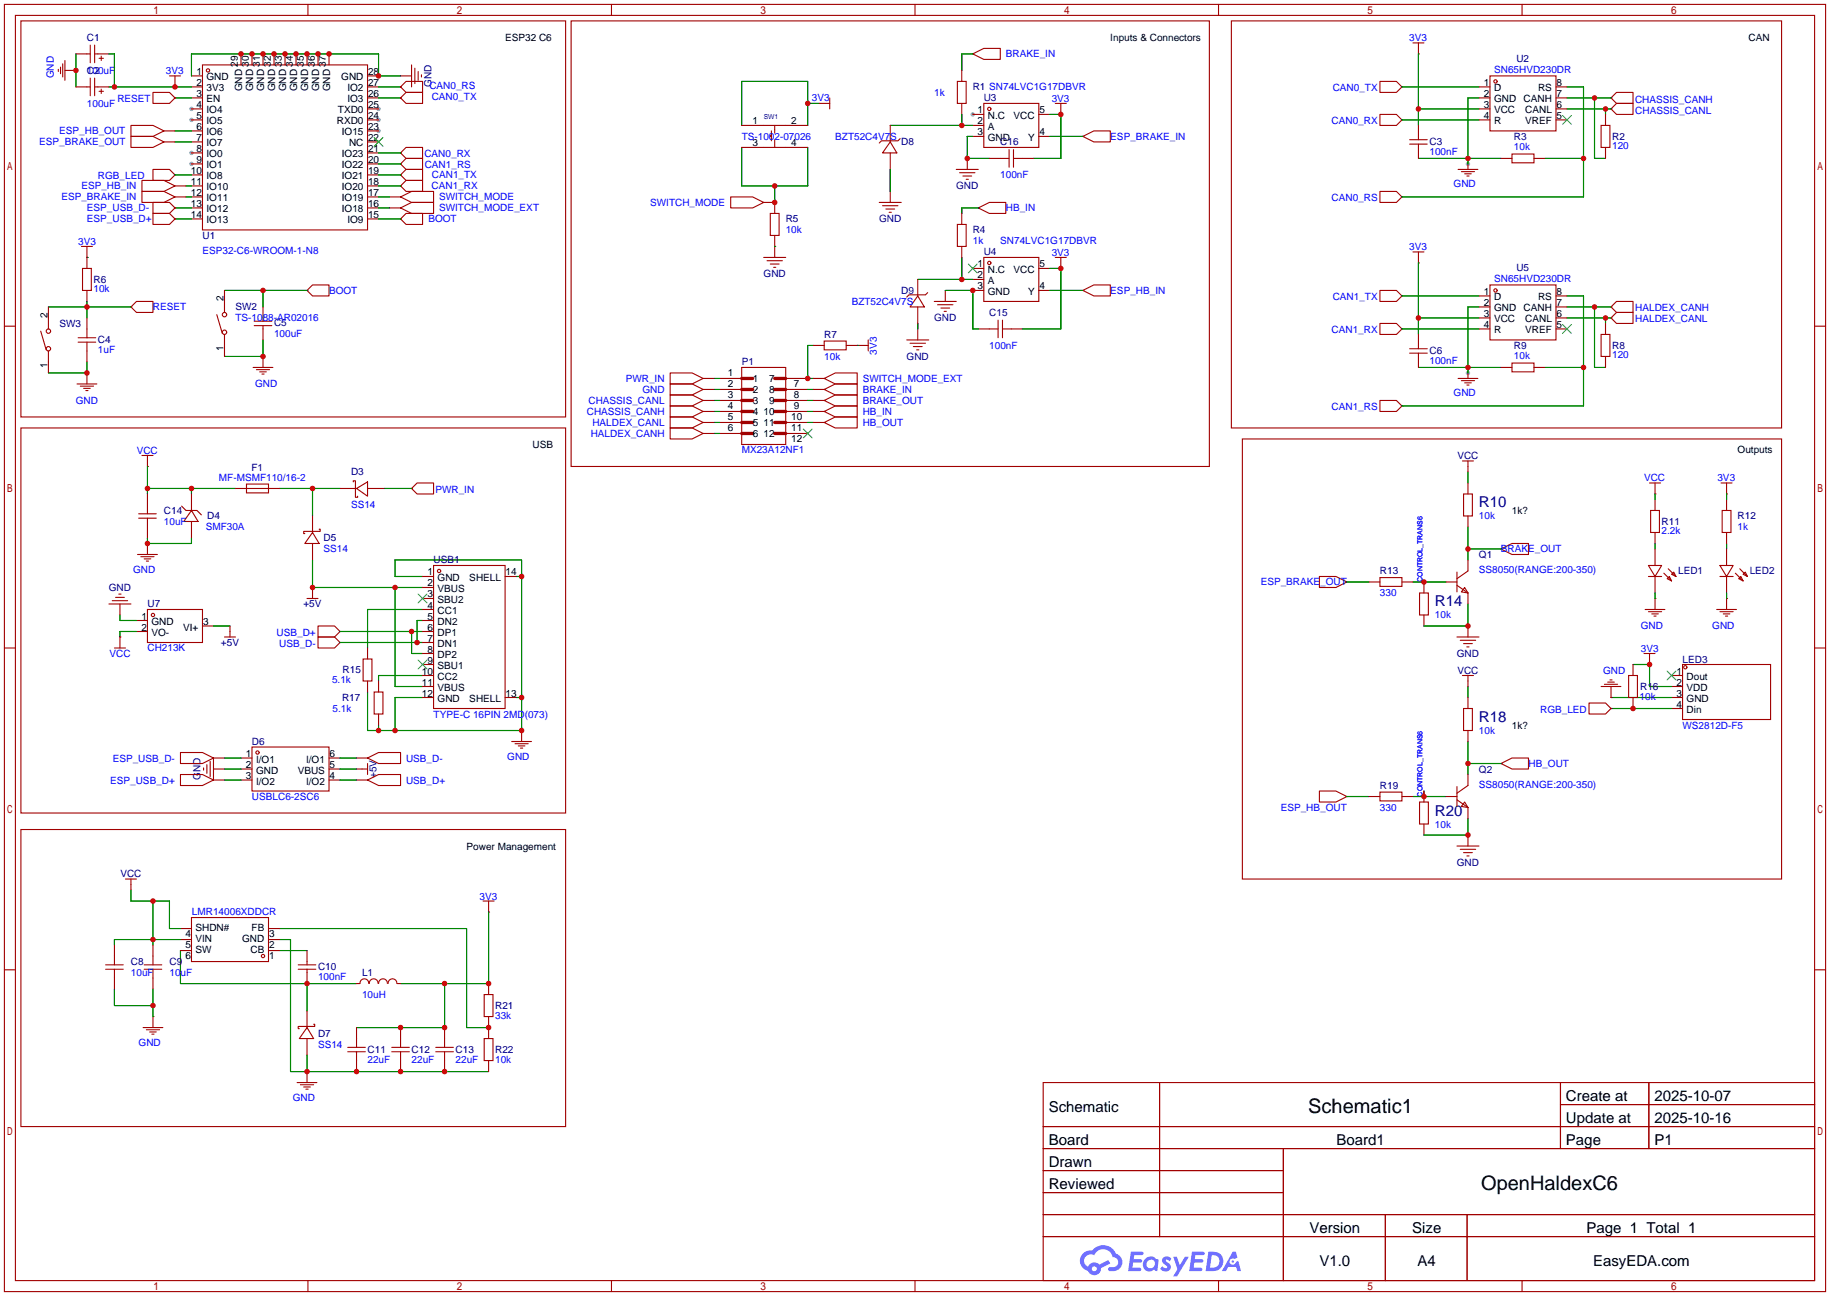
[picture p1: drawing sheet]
<svg xmlns="http://www.w3.org/2000/svg" width="422mm" height="299mm" viewBox="0 0 422 299" stroke-linecap="round" stroke-linejoin="round" font-family="sans-serif">
<g fill="#999">
<circle cx="44.2" cy="25.1" r=".51"/>
<circle cx="44.2" cy="27.7" r=".51"/>
<circle cx="44.2" cy="35.3" r=".51"/>
<circle cx="44.2" cy="37.8" r=".51"/>
<circle cx="87.4" cy="30.2" r=".51"/>
<circle cx="87.4" cy="27.7" r=".51"/>
<circle cx="87.4" cy="25.1" r=".51"/>
<circle cx="224.5" cy="26.4" r=".51"/>
<circle cx="338.8" cy="37.8" r=".51"/>
<circle cx="338.8" cy="86.1" r=".51"/>
</g>
<g fill="none" stroke="#a10000" stroke-width=".25">
<path d="M1 1h420.4v297.2h-420.4zM3.6 3.6h415.2v292.1h-415.2zM71.1 1v2.6M141.1 1v2.6M211.2 1v2.6M281.3 1v2.6M351.3 1v2.6M1 75.3h2.6M418.8 75.3h2.6M1 149.6h2.6M418.8 149.6h2.6M1 223.9h2.6"/>
<path d="M418.8 223.9h2.6M240.8 249.9h178v45.8h-178zM267.7 249.9v35.6M360.2 249.9v15.3M360.2 255h58.6M380.6 249.9v15.3M240.8 260.1h178M240.8 265.2h178M240.8 270.3h55.4M240.8 275.3h55.4M296.2 265.2v30.5M71.1 295.7v2.5"/>
<path d="M141.1 295.7v2.5M211.2 295.7v2.5M240.8 280.4h178M240.8 285.5h178M281.3 295.7v2.5M319.8 280.4v15.3M338.6 280.4v15.3M351.3 295.7v2.5"/>
</g>
<g fill="#5487ff">
<path d="M268.5 290.3a1.3 1.3 0 0 1 1.9 .3l-.4 .6a.54 .54 0 0 0-1-.2l.2 .2a1.28 1.28 0 0 1 .8 2 1.53 1.53 0 0 1-2.2-.3l.5-.6 .8 .5a.31 .31 0 0 0 .3-.3 .31 .31 0 0 0-.2-.3 1.12 1.12 0 0 1-.7-1.9z"/>
<path d="M270.8 290.2h.8l.7 1.9 1.2-1.9h.9l-2.7 4.5h-.9l1-1.7z"/>
<path d="M261 289h2.3a.46 .46 0 0 1 .5 .1 .46 .46 0 0 1 .1 .5l-.3 .2h-1.8l-.1 .9h1.6a.4 .4 0 0 1 .3 .4 .4 .4 0 0 1-.4 .4h-1.6l-.2 1.2h1.4a.46 .46 0 0 1 .5 .1 .46 .46 0 0 1 .1 .5l-.4 .2h-2.6z"/>
<path d="M275.1 289h2.3a.47 .47 0 0 1 .5 .1 .47 .47 0 0 1 .1 .5l-.3 .2h-1.8l-.1 .9h1.6a.4 .4 0 0 1 .4 .4 .4 .4 0 0 1-.5 .4h-1.6l-.2 1.2h1.4a.46 .46 0 0 1 .5 .1 .46 .46 0 0 1 .1 .5l-.4 .2h-2.6z"/>
<path d="M284.5 289h.8l.3 1.3-.6 .4a.75 .75 0 0 0-1.1 .3 .75 .75 0 0 0 .5 1 .75 .75 0 0 0 .9-.6l.5-.3 .6 2.4h-.8l-.3-1h-1.8l-.5 1h-1z"/>
<path d="M278.9 289l-.6 4.5h1.4a2.27 2.27 0 0 0 2.7-2.3 2.27 2.27 0 0 0-2.7-2.2zM279.7 289.8a1.5 1.5 0 0 1 1.8 1.5 1.5 1.5 0 0 1-1.9 1.4h-.3z"/>
<path d="M264.4 290.6a1.6 1.6 0 0 0-.4 2.3 1.6 1.6 0 0 0 2.3 .2l.8 .4 .3-2.5-.1-.3h-.5a1.58 1.58 0 0 0-2.4-.1zM265 291.1a.99 .99 0 0 1 1.6 .6 .99 .99 0 0 1-1.3 1.1 .98 .98 0 0 1-.3-1.7z"/>
<path d="M250 289.4a2.37 2.37 0 0 0 1.1 4 1.54 1.54 0 0 0 1.8 1 1.54 1.54 0 0 0 1.2-1.6l2.2-1.1-.5-.8-2.1 1.1a1.57 1.57 0 0 0-2.6 .4 1.5 1.5 0 0 1-.7-2.1 1.5 1.5 0 0 1 2.2-.5 2.23 2.23 0 0 1 2.3-1.4 2.23 2.23 0 0 1 1.9 1.8 1.16 1.16 0 0 1 1.3 1.1 1.16 1.16 0 0 1-1.1 1.3h-.7a.47 .47 0 0 0-.5 .3 .47 .47 0 0 0 .4 .6 2.14 2.14 0 0 0 2.7-1.4 2.14 2.14 0 0 0-1.3-2.7 3.2 3.2 0 0 0-5.5-.7l-1.1 .1zM252 292.9a.6 .6 0 0 1 1.2 0 .6 .6 0 0 1-1.2 0z"/>
<circle cx="284.6" cy="291.3" r=".28"/>
</g>
<g fill="none" stroke="#a10000" stroke-width=".25">
<path d="M4.8 4.8h125.8v91.5h-125.8zM13.5 16v.5M14 15.5v1.5M14.5 14.7v3.1M15 16.3h2.5M15 14v4.5M17.5 16.3h.1M17.5 12.4h3.3M20.8 10.4v4.1M20.8 18v4.1M21.8 10.4v4.1M21.8 18v4.1"/>
<path d="M21.8 12.4h3.3M22.9 13.5h1M23.4 13v1M39.1 17.5h2.6M40.4 17.5v2.6M44.2 17.5h2.5M46.7 15h38.1v38.1h-38.1zM55.6 12.4v2.6M58.2 12.4v2.6M60.7 12.4v2.6M63.2 12.4v2.6M65.8 12.4v2.6"/>
<path d="M68.3 12.4v2.6M70.9 12.4v2.6M73.4 12.4v2.6M75.9 12.4v2.6M84.8 17.5h2.6M92.5 17.5h2.5M95 15v5.1M95.8 15.7v3.6M96.5 16.5v2M97.3 17.3v.5M131.8 4.8h147.3v102.9h-147.3zM221 18.8h2v5.1h-2z"/>
<path d="M222 16.3v2.5M224.5 12.4l2.6-1.2h3.8v2.5h-3.8zM224.5 12.4h.1M284.2 4.8h127v94h-127zM318.5 18.8h3.8l1.3 1.3-1.3 1.2h-3.8zM326.1 9.9h2.6M327.4 12.4h.1M327.4 9.9v2.5M343.9 17.5h15.3v12.7h-15.3zM17.5 20.1h3.3M21.8 20.1h3.3M22.9 21.1h1"/>
<path d="M23.4 20.6v1M30.2 29h5.1l2.5 1.2-2.5 1.3h-5.1zM30.2 31.5h5.1l2.5 1.3-2.5 1.2h-5.1zM35.3 21.3h3.8l1.3 1.3-1.3 1.3h-3.8zM35.3 39.1h3.8l1.3 1.3-1.3 1.3h-3.8zM37.8 30.2h2.6M37.8 32.8h2.6M40.4 20.1h.1M40.4 22.6h.1M44.2 20.1h2.5M44.2 22.6h2.5M44.2 25.1h2.5"/>
<path d="M44.2 27.7h2.5M44.2 30.2h2.5M44.2 32.8h2.5M44.2 35.3h2.5M44.2 37.8h2.5M84.8 20.1h2.6M84.8 22.6h2.6M84.8 25.1h2.6M84.8 27.7h2.6M84.8 30.2h2.6M84.8 32.8h2.6M84.8 35.3h2.6"/>
<path d="M84.8 37.8h2.6M92.5 20.1l1.2-1.3h3.8v2.5h-3.8zM92.5 20.1h.1M92.5 22.6l1.2-1.3h3.8v2.6h-3.8zM92.5 22.6h.1M92.5 35.3l1.2-1.3h3.8v2.6h-3.8zM92.5 35.3h.1M92.5 37.8l1.2-1.2h3.8v2.5h-3.8zM92.5 37.8h.1M93.7 39.1h3.8v2.6h-3.8l-1.2-1.3zM171.2 29h15.2M171.2 34h15.2"/>
<path d="M178.1 31.2h-.3v.3h.3M178.1 30.2v2.3M178.8 29v1.7M178.8 32.3v1.7M189 23.9h.1M189 23.9h2.5M191.5 22.6v2.5M205.5 32.8l1.5 2.5h-3.3zM205.5 29v3.8M205.5 35.3v3.8M207.8 32l-.5 .5h-3.8l-.6 .5M220.7 39.1h5.1"/>
<path d="M221.5 39.9h3.5M222 23.9v2.5M223.3 36.6v2.5M224.5 29h2.6M224.5 26.4h2.6M224.5 31.5h2.6M227.1 23.9h12.7v10.1h-12.7zM228.3 36.6h4.6M232.9 34.5v4.1M233.9 36.6h4.6M233.9 34.5v4.1M239.8 26.4h2.5"/>
<path d="M239.8 31.5h2.5M243.6 23.9h2.5M244.9 26.4h.1M244.9 23.9v2.5M249.9 31.5l2.6-1.3h3.8v2.6h-3.8zM249.9 31.5h.1M318.5 26.4h3.8l1.3 1.3-1.3 1.3h-3.8zM323.6 27.7h.1M323.6 20.1h.1M325.4 33.3h4M325.4 32.3h4M327.4 29v3.3"/>
<path d="M327.4 33.3v3.3M336.5 39.1h4.6M337.3 39.6h3.1M338.8 36.6h.1M338.8 36.6v2.5M341.4 20.1h2.5M341.4 22.6h2.5M341.4 25.1h2.5M341.4 27.7h2.5M346.5 36.6h2.5M349 35.6h5.1v2h-5.1zM354.1 36.6h2.5"/>
<path d="M359.2 20.1h2.5M359.2 22.6h2.5M359.2 25.1h2.5M359.2 27.7h2.5M369.6 29h2v5h-2zM370.6 26.4v2.6M370.6 34v2.6M371.9 25.1l1.2-1.2h3.8v2.5h-3.8zM371.9 25.1h.1M371.9 22.6l1.2-1.3h3.8v2.6h-3.8zM371.9 22.6h.1M18.8 56.9h2.5"/>
<path d="M20.1 59.4h.1M20.1 56.9v5.1M32.8 41.7h5l2.6 1.2-2.6 1.3h-5zM32.8 44.2h5l2.6 1.3-2.6 1.2h-5zM35.3 46.7h3.8l1.3 1.3-1.3 1.3h-3.8zM35.3 49.3h3.8l1.3 1.2-1.3 1.3h-3.8zM40.4 48h.1M40.4 50.5h.1M40.4 40.4h.1M40.4 42.9h2.5M40.4 45.5h2.5M44.2 40.4h2.5"/>
<path d="M44.2 42.9h2.5M44.2 45.5h2.5M44.2 48h2.5M44.2 50.5h2.5M84.8 40.4h2.6M84.8 42.9h2.6M84.8 45.5h2.6M84.8 48h2.6M84.8 50.5h2.6M89.9 45.5h2.6M89.9 48h2.6M92.5 50.5l1.2-1.2h3.8v2.5h-3.8z"/>
<path d="M92.5 50.5h.1M92.5 48l2.5-1.3h5.1v2.6h-5.1zM92.5 45.5l2.5-1.3h5.1v2.5h-5.1zM92.5 40.4h.1M92.5 42.9h.1M93.7 41.7h3.8v2.5h-3.8l-1.2-1.3zM168.7 45.5h5l2.6 1.2-2.6 1.3h-5zM176.3 46.7h2.5v2.6M176.3 59.4h5.1M177.8 49.3h2v5.1h-2zM178.8 54.4v5M202.9 46.7h5.1"/>
<path d="M203.7 47.5h3.6M204.5 48.3h2M205.2 49h.5M205.5 44.2v2.5M221 51.8h2v5.1h-2zM222 49.3v2.5M222 56.9v2.5M222.2 40.6h2.1M223 41.4h.5M225.8 48l2.5-1.3h3.9v2.6h-3.9zM225.8 48h.1M227.1 59.4h12.7v10.2h-12.7z"/>
<path d="M243.6 59.4h2.5M244.9 59.4v2.6M318.5 44.2h3.8l1.3 1.3-1.3 1.2h-3.8zM323.6 45.5h.1M326.1 58.2h2.6M327.4 58.2v2.5M338.1 40.1h1.5M338.6 40.6h.5M9.4 76.5l1.3 4.3M11.2 70.9v5M18 79h4.1M18 78h4.1"/>
<path d="M19 62h2.1v5.1h-2.1zM20.1 67.1v2.5M20.1 73.4v4.6M20.1 79v4.6M30.2 70.9l1.3-1.3h3.8v2.5h-3.8zM30.2 70.9h.1M50 72.6l1.3 4.4M51.8 67.1v5M51.8 77.2v5.1M58.7 75.2h4M58.7 74.2h4M60.7 70.9v3.3"/>
<path d="M60.7 75.2v3.3M70.9 67.1l1.2-1.3h3.8v2.5h-3.8zM70.9 67.1h.1M177 60.2h3.6M177.8 61h2M178.6 61.7h.5M187.7 79.8h2.5M190.2 78.7h5.1v2.1h-5.1zM195.3 79.8h5.1M197.9 79.8h.1M200.4 78.5v2.5M209.3 78.5h5.1"/>
<path d="M210.1 79.2h3.5M211.8 68.3l1.6 2.6h-3.3zM211.8 64.5v3.8M211.8 70.9v3.8M211.8 75.9v2.6M214.1 67.6l-.5 .5h-3.8l-.5 .5M215.6 69.6h5.1M216.4 70.4h3.6M217.2 71.1h2M217.9 71.9h.5M218.2 67.1v2.5M224.5 62h2.6"/>
<path d="M224.5 64.5h2.6M224.5 67.1h2.6M225.8 75.9h4.6M230.4 73.9v4.1M231.4 75.9h4.6M231.4 73.9v4.1M239.8 62h2.5M239.8 67.1h2.5M244.9 62h.1M249.9 67.1l2.6-1.3h3.8v2.5h-3.8zM249.9 67.1h.1M318.5 67.1h3.8l1.3 1.2-1.3 1.3h-3.8z"/>
<path d="M318.5 74.7h3.8l1.3 1.2-1.3 1.3h-3.8zM323.6 68.3h.1M323.6 75.9h.1M327.4 60.7h.1M327.4 77.2v3.3M341.4 68.3h2.5M341.4 70.9h2.5M341.4 73.4h2.5M341.4 75.9h2.5M343.9 65.8h15.3v12.7h-15.3zM359.2 68.3h2.5M359.2 70.9h2.5"/>
<path d="M359.2 73.4h2.5M359.2 75.9h2.5M369.6 77.2h2v5.1h-2zM370.6 74.7v2.5M371.9 70.9l1.2-1.3h3.8v2.5h-3.8zM371.9 70.9h.1M371.9 73.4l1.2-1.3h3.8v2.6h-3.8zM371.9 73.4h.1M4.8 98.8h125.8v88.9h-125.8zM11.2 81v5.1M17.8 88.6h4.6M18.5 89.2h3.1"/>
<path d="M19.3 89.7h1.5M19.8 90.2h.5M20.1 86.1h.1M20.1 86.1v2.5M58.4 84.8h4.6M59.2 85.3h3M59.9 85.9h1.6M60.5 86.4h.5M60.7 82.3h.1M60.7 82.3v2.5M154.7 86.1h5.1l2.5 1.3-2.5 1.2h-5.1zM154.7 88.6h5.1l2.5 1.3-2.5 1.3h-5.1z"/>
<path d="M154.7 91.2h5.1l2.5 1.3-2.5 1.2h-5.1zM154.7 93.7h5.1l2.5 1.3-2.5 1.3h-5.1zM154.7 96.3h5.1l2.5 1.2-2.5 1.3h-5.1zM154.7 98.8h5.1l2.5 1.3-2.5 1.2h-5.1zM162.3 87.4h2.5M162.3 89.9h2.5M162.3 92.5h2.5M162.3 95h2.5M162.3 97.5h2.5M166.1 87.4h5.1M166.1 89.9h5.1M166.1 92.5h5.1"/>
<path d="M166.1 95h5.1M166.1 97.5h5.1M171.2 84.8h10.2v17.8h-10.2zM181.4 87.4h5M181.4 89.9h5M181.4 92.5h5M181.4 95h5M181.4 97.5h5M187.7 87.4h2.5M187.7 89.9h2.5M187.7 92.5h2.5M187.7 95h2.5"/>
<path d="M187.7 97.5h2.5M190.2 87.4l2.6-1.3h5.1v2.5h-5.1zM190.2 89.9l2.6-1.3h5.1v2.6h-5.1zM190.2 92.5l2.6-1.3h5.1v2.5h-5.1zM190.2 95l2.6-1.3h5.1v2.6h-5.1zM190.2 97.5l2.6-1.2h5.1v2.5h-5.1zM210.8 80h2.1M211.6 80.8h.5M318.5 92.5h3.8l1.3 1.2-1.3 1.3h-3.8zM323.6 93.7h.1M325.4 81.5h4M325.4 80.5h4"/>
<path d="M327.4 81.5v3.3M336.5 87.4h4.6M337.3 87.9h3.1M338.1 88.4h1.5M338.6 88.9h.5M338.8 84.8h.1M338.8 84.8v2.6M346.5 84.8h2.5M349 83.8h5.1v2.1h-5.1zM354.1 84.8h2.5M370.6 82.3v2.5M32 119.6h4.1"/>
<path d="M32 118.6h4.1M32.8 105.2h2.5M34 107.7h.1M34 105.2v2.5M34 114v4.6M34 119.6v4.6M41.9 116.8l1 1.1h2.6l1 1M44.2 117.9l1.5 2.5h-3.3zM44.2 114v3.9M54.4 112.8h10.1M56.9 111.8h5.1v2h-5.1zM72.1 119.1v3.8"/>
<path d="M78.5 112.8h3.8M81.5 111.3v-.3h.5v3.8h.5v-.2M82.3 112.8l2.5-1.5v3.3zM84.8 112.8h3.8M95 112.8h.1M96.3 111.5h3.8v2.5h-3.8l-1.3-1.2zM162.3 100.1h2.5M166.1 100.1h5.1M181.4 100.1h5M286.8 101.3h124.4v101.6h-124.4zM337.6 106.4h2.5M337.8 114h2.1v5.1h-2.1z"/>
<path d="M338.8 106.4v2.6M338.8 111.5v2.5M338.8 119.1v2.6M380.7 111.5h2.6M381 117.9h2v5h-2zM382 114h.1M382 111.5v2.5M382 115.3v2.6M397.3 111.5h2.5M397.5 117.9h2v5h-2zM398.5 114h.1M398.5 111.5v2.5"/>
<path d="M398.5 115.3v2.6M25.1 139.4h5.1M25.9 138.7h3.6M26.7 137.9h2M27.4 137.2h.5M27.7 139.4v2.6M31.7 128h4.6M32.5 128.5h3.1M33.3 129h1.5M33.8 129.5h.5M34 125.5h.1M34 125.5v2.5"/>
<path d="M44.2 120.4v3.8M70.9 138.2h2.5M72.1 122.9l1.6 2.6h-3.3zM72.1 125.5v3.8M72.1 135.6v2.6M73.7 122.2h.2v.5h-3.8v.5h.3M97.5 133.1h2.6M97.5 135.6h2.6M97.5 138.2h2.6M100.1 130.6h16.5v33h-16.5zM116.6 133.1h2.5M304.5 133.1h3.9l2.5 1.3-2.5 1.2h-3.9z"/>
<path d="M310.9 134.4h.1M316 134.4h2.5M318.5 133.3h5.1v2.1h-5.1zM323.6 134.4h2.5M327.7 136.9h2v5.1h-2zM328.7 134.4v2.5M333.8 134.4h2.5M336.3 135.1l2.5 1.8M336.3 132.1v4.6M338.1 135.6l.7 1.3-1.5-.2zM338.8 129.3v2.5l-2.5 1.8M338.8 136.9v2.5"/>
<path d="M346.5 126.7l2.5-1.2h3.8v2.5h-3.8zM346.5 126.7h.1M380.5 130.6h3l-1.5 2.5zM380.5 133.1h3M382 138.2h.1M382 122.9v2.6M382 126.7v3.9M382 133.1v3.8M382 138.2v2.5M384 132.3l1.8 1.8M385.1 131.3l1.7 1.8M385.3 133.1l.5 1-1-.5z"/>
<path d="M386.3 132.1l.5 1-1-.5zM397 130.6h3l-1.5 2.5zM397 133.1h3M398.5 138.2h.1M398.5 122.9v2.6M398.5 126.7v3.9M398.5 133.1v3.8M398.5 138.2v2.5M400.6 132.3l1.7 1.8M401.3 133.6l.5-.5 .5 1zM401.6 131.3l1.8 1.8M402.3 132.6l.5-.5 .6 1z"/>
<path d="M26.4 149.6h2.6M27.7 147.1h.1M27.7 147.1v2.5M31.5 143.3h2.5M31.5 145.8h2.5M34 140.7h12.7v7.6h-12.7zM46.7 144.5h2.6M51.8 147.1h2.6M53.1 144.5v2.6M73.4 144.5h3.8l1.3 1.3-1.3 1.3h-3.8zM73.4 147.1h3.8l1.3 1.2-1.3 1.3h-3.8zM78.5 145.8h.1"/>
<path d="M78.5 148.3h.1M83.8 152.1h2.1v5.1h-2.1zM84.8 149.6v2.5M84.8 157.2v2.6M86.4 159.8h2v5h-2zM87.4 157.2v2.6M97.5 140.7h2.6M97.5 156h2.6M97.5 158.5h2.6M97.5 150.9h2.6M97.5 143.3h2.6M97.5 145.8h2.6"/>
<path d="M97.5 148.3h2.6M97.5 153.4h2.6M328.7 142v2.5M336.3 147.1h5.1M337.1 147.8h3.5M337.6 156h2.5M337.8 148.6h2.1M338.6 149.4h.5M338.8 144.5v2.6M338.8 156v2.5M369.6 158.5h4.5M370.3 158h3.1"/>
<path d="M371.1 157.5h1.5M371.6 157h.5M371.9 158.5v2.5M375.9 156h2.1v5h-2.1zM376.9 153.4v2.6M379.5 150.9h2.5M379.7 140.7h4.6M380.5 141.2h3M380.7 153.4h.1M380.7 150.9v2.5M381.3 141.7h1.5M381.8 142.2h.5"/>
<path d="M385.8 156h2.6M385.8 158.5h2.6M388.4 153.4h20.3v12.7h-20.3zM396.2 140.7h4.6M397 141.2h3M397.8 141.7h1.5M398.3 142.2h.5M41.7 173.7h5l2.6 1.3-2.6 1.3h-5zM41.7 178.8h5l2.6 1.3-2.6 1.3h-5zM47 177.3v.5M47.8 176.5v2.1M48.5 175.8v3.5"/>
<path d="M49.3 175h2.5M49.3 177.5h2.5M49.3 175v5.1M55.6 175h2.6M55.6 177.5h2.6M58.2 172.5h17.7v10.1h-17.7zM75.9 175h2.6M75.9 177.5h2.6M82.3 175h2.5M82.3 177.5h2.5M84.8 175l2.6-1.3h5.1v2.6h-5.1zM84.8 176.3v2.5"/>
<path d="M87.4 164.8v2.6M97.5 161h2.6M116.6 161h2.5M118.1 171.2h4.6M118.9 171.7h3M119.6 172.2h1.6M120.1 172.7h.5M120.4 168.7h.1M120.4 168.7v2.5M337.8 163.6h2.1v5.1h-2.1zM338.8 161v2.6M338.8 168.7v2.5"/>
<path d="M338.8 178.8v2.6l-2.5 1.7M346.5 176.3l2.5-1.3h3.8v2.5h-3.8zM346.5 176.3h.1M366.8 162.3h3.8l1.3 1.3-1.3 1.2h-3.8zM371.9 163.6h.1M371.9 161h.1M376.9 161v2.6M385.8 161h2.6M385.8 163.6h2.6M4.8 191.5h125.8v68.6h-125.8zM49.3 180.1h2.5M55.6 180.1h2.6"/>
<path d="M75.9 180.1h2.6M82.3 180.1h2.5M84.8 180.1l2.6-1.3h5.1v2.6h-5.1zM304.5 182.6h3.9l2.5 1.3-2.5 1.3h-3.9zM310.9 183.9h.1M316 183.9h2.5M318.5 182.9h5.1v2h-5.1zM323.6 183.9h2.5M327.7 185.2h2v5h-2zM328.7 182.6v2.6M328.7 190.2v2.6M333.8 183.9h2.5"/>
<path d="M336.3 195.3h5.1M336.3 181.6v4.6M336.3 184.7l2.5 1.7M337.1 196.1h3.5M337.8 196.8h2.1M338.1 185.2l.7 1.2-1.5-.2zM338.6 197.6h.5M338.8 186.4v2.6M338.8 192.8v2.5M26.4 218.2v4.6M29 202.9h2.5M30.2 202.9v2.6"/>
<path d="M35.3 218.2v4.6M41.7 219.5h2.5M41.7 216.9h2.5M41.7 214.4h2.5M44.2 211.8h17.8v10.2h-17.8zM62 219.5h2.5M62 216.9h2.5M62 214.4h2.5M70.9 219.5v3.3M111.5 208h2.5M112.8 210.6h.1M112.8 208v2.6"/>
<path d="M24.4 223.8h4M24.4 222.8h4M26.4 223.8v4.5M33 237.2h4.6M33.3 223.8h4M33.3 222.8h4M33.8 237.7h3M34.5 238.3h1.6M35.1 238.8h.5M35.3 234.7h.1M35.3 223.8v4.5M35.3 234.7v2.5"/>
<path d="M68.8 223.8h4.1M68.8 222.8h4.1M70.9 237.2l1.5 2.6h-3.3zM70.9 223.8v3.3M70.9 233.4v3.8M70.9 239.8v3.8M72.4 236.5h.2v.5h-3.8v.5h.3M82.3 237.2v4.6M82.3 227.1h.8M83.1 227.1a1.01 1.01 0 0 1 1-1.1 1.01 1.01 0 0 1 1 1.1M85.2 227.1a1.01 1.01 0 0 1 1.1-1.1 1.01 1.01 0 0 1 1 1.1M87.4 227.1a1.01 1.01 0 0 1 1-1.1 1.01 1.01 0 0 1 1 1.1"/>
<path d="M89.6 227.1a1.01 1.01 0 0 1 1-1.1 1.01 1.01 0 0 1 1 1.1M91.7 227.1h.8M92.5 237.2v4.6M102.6 237.2v4.6M111.8 239.8h2v5.1h-2zM111.8 229.6h2v5.1h-2zM112.8 227.1v2.5M112.8 234.7v5.1M68.6 249.9h4.6M69.3 250.4h3.1M70.1 251h1.5M70.6 251.5h.5"/>
<path d="M70.9 247.4h.1M70.9 247.4v2.5M80.3 242.8h4M80.3 241.8h4M82.3 242.8v4.6M90.4 242.8h4.1M90.4 241.8h4.1M92.5 242.8v4.6M100.6 242.8h4M100.6 241.8h4M102.6 242.8v4.6M112.8 244.9v2.5"/>
<circle cx="48" cy="16.3" r=".38"/>
<circle cx="345.2" cy="18.8" r=".38"/>
<circle cx="228.3" cy="25.1" r=".38"/>
<circle cx="11.2" cy="76.5" r=".51"/>
<circle cx="51.8" cy="72.6" r=".51"/>
<circle cx="51.8" cy="76.7" r=".51"/>
<circle cx="228.3" cy="60.7" r=".38"/>
<circle cx="345.2" cy="67.1" r=".38"/>
<circle cx="11.2" cy="80.5" r=".51"/>
<circle cx="101.3" cy="131.8" r=".38"/>
<circle cx="35.3" cy="142" r=".38"/>
<circle cx="389" cy="154.1" r=".38"/>
<circle cx="59.4" cy="173.7" r=".38"/>
<circle cx="60.7" cy="220.7" r=".38"/>
</g>
<g fill="none" stroke="#008700" stroke-width=".25">
<path d="M17.5 12.4v7.7M25.1 12.4h1.3v7.7M44.2 17.5v-5.1h43.2v5.1h5.1M224.5 12.4h-2.5v3.9M327.4 12.4v16.6M25.1 20.1h19.1M40.4 22.6h3.8M40.4 30.2h3.8M40.4 32.8h3.8M87.4 22.6h5.1M87.4 20.1h5.1M87.4 37.8h5.1"/>
<path d="M87.4 35.3h5.1M171.2 29v-10.2h15.2v10.2M171.2 34v8.9h15.2v-8.9M186.4 23.9h2.6M205.5 29h19M205.5 39.1v5.1M222 26.4v2.6M224.5 31.5h-1.2v5.1h5M242.3 26.4h2.6v10.2h-6.4M242.3 31.5h7.6M323.6 20.1h17.8M323.6 27.7h17.8"/>
<path d="M327.4 36.6h19.1M327.4 25.1h14M341.4 22.6h-2.6v15.2M356.6 36.6h8.9M361.7 22.6h10.2M361.7 20.1h3.8v25.4h-41.9M361.7 25.1h10.2M368 22.6v14h2.6M370.6 25.1v1.3M20.1 59.4h.1M40.4 48h3.8M40.4 50.5h3.8"/>
<path d="M40.4 40.4h3.8M42.9 45.5h1.3M42.9 42.9h1.3M87.4 45.5h2.5M87.4 42.9h5.1M87.4 48h2.5M87.4 50.5h5.1M87.4 40.4h5.1M178.8 56.9h.1M178.8 42.9v3.8M222 59.4v5.1M225.8 48h-3.8v1.3"/>
<path d="M11.2 70.9h19M20.1 69.6v3.8M51.8 67.1h19.1M60.7 67.1v3.8M60.7 78.5v3.8h-8.9M187.7 79.8h-1.3v7.6h1.3M197.9 79.8h.1M211.8 64.5h12.7M211.8 74.7v1.2M218.2 67.1h6.3v8.8h1.3M242.3 62h2.6v13.9h-8.9M242.3 67.1h7.6"/>
<path d="M323.6 68.3h17.8M323.6 75.9h17.8M327.4 60.7v16.5M327.4 73.4h14M341.4 70.9h-2.6v15.2M361.7 68.3h3.8v25.4h-41.9M361.7 70.9h10.2M361.7 73.4h10.2M368 70.9v13.9h2.6M370.6 73.4v1.3M20.1 83.6v2.5h-8.9M164.8 87.4h1.3"/>
<path d="M164.8 89.9h1.3M164.8 92.5h1.3M164.8 95h1.3M164.8 97.5h1.3M186.4 89.9h1.3M186.4 92.5h1.3M186.4 95h1.3M186.4 97.5h1.3M327.4 84.8h19.1M356.6 84.8h8.9M34 112.8h20.4M34 107.7v6.3"/>
<path d="M44.2 112.8v1.2M64.5 112.8h14M72.1 112.8v6.3M88.6 112.8h6.4M164.8 100.1h1.3M338.8 109v2.5M382 114v1.3M398.5 114v1.3M34 124.2v1.3h10.2v-1.3M72.1 129.3v6.3h25.4M91.2 135.6v22.9h6.3M97.5 133.1h-6.3v-3.8h29.2v39.4h-35.6v-8.9"/>
<path d="M119.1 133.1h1.3M310.9 134.4h5.1M326.1 134.4h7.7M338.8 121.7v7.6M338.8 139.4v5.1h-10.1M338.8 126.7h7.7M382 125.5v1.2M382 136.9v1.3M398.5 125.5v1.2M398.5 136.9v1.3M27.7 142v1.3h3.8M31.5 145.8h-3.8v1.3"/>
<path d="M49.3 144.5h3.8M78.5 148.3h19M78.5 145.8h19M95 145.8v5.1h2.5M97.5 143.3h-1.2v5M97.5 140.7h-12.7v8.9M97.5 156h-10.1v1.2M338.8 158.5v2.5M376.9 153.4h3.8v5.1h5.1M51.8 177.5h3.8M51.8 175h3.8M78.5 177.5h3.8"/>
<path d="M78.5 175h3.8M87.4 167.4v1.3M97.5 161h-6.3v7.7M119.1 161h1.3M338.8 171.2v7.6M338.8 176.3h7.7M371.9 161h13.9M371.9 163.6h13.9M51.8 180.1h3.8M78.5 180.1h3.8M310.9 183.9h5.1M326.1 183.9h7.7"/>
<path d="M328.7 182.6v1.3M338.8 189v3.8h-10.1M30.2 205.5v2.5h8.9v6.4h2.6M35.3 208v10.2M41.7 216.9h-15.3v1.3M41.7 219.5v7.6h40.6M64.5 216.9h2.6v30.5h45.7M64.5 214.4h43.2v22.8h5.1M64.5 219.5h6.4M112.8 210.6v16.5h-20.3M26.4 228.3v3.9h8.9M35.3 228.3v6.4"/>
<path d="M70.9 227.1v6.3M102.6 227.1v10.1h-20.3M70.9 243.6v3.8"/>
</g>
<g fill="none" stroke="#3c3" stroke-width=".25">
<path d="M86.4 31.8l2 2M88.4 31.8l-2 2M360.7 26.7l2 2M362.7 26.7l-2 2M223.5 61l2.1 2M225.6 61l-2.1 2M360.7 74.9l2 2.1M362.7 74.9l-2 2.1M185.4 99.1l2.1 2M187.5 99.1l-2.1 2M96.5 137.2l2.1 2M98.6 137.2l-2.1 2"/>
<path d="M96.5 152.4l2.1 2M98.6 152.4l-2.1 2M384.8 154.9l2 2.1M386.8 154.9l-2 2.1"/>
</g>
<path d="M171.2 87.4h2.5M171.2 89.9h2.5M171.2 92.5h2.5M171.2 95h2.5M171.2 97.5h2.5M178.8 87.4h2.6M178.8 89.9h2.6M178.8 92.5h2.6M178.8 95h2.6M178.8 97.5h2.6M171.2 100.1h2.5M178.8 100.1h2.6" fill="none" stroke="#a10000" stroke-width=".76"/>
<g fill="#c00">
<circle cx="368" cy="22.6" r=".63"/>
<circle cx="44.2" cy="112.8" r=".63"/>
<circle cx="34" cy="112.8" r=".63"/>
<circle cx="96.3" cy="148.3" r=".63"/>
<circle cx="95" cy="145.8" r=".63"/>
<circle cx="338.8" cy="36.6" r=".63"/>
<circle cx="365.5" cy="36.6" r=".63"/>
<circle cx="327.4" cy="25.1" r=".63"/>
<circle cx="370.6" cy="25.1" r=".63"/>
<circle cx="34" cy="125.5" r=".63"/>
<circle cx="91.2" cy="135.6" r=".63"/>
<circle cx="72.1" cy="135.6" r=".63"/>
<circle cx="120.4" cy="133.1" r=".63"/>
<circle cx="120.4" cy="161" r=".63"/>
<circle cx="120.4" cy="168.7" r=".63"/>
<circle cx="91.2" cy="168.7" r=".63"/>
<circle cx="87.4" cy="168.7" r=".63"/>
<circle cx="368" cy="70.9" r=".63"/>
<circle cx="365.5" cy="84.8" r=".63"/>
<circle cx="370.6" cy="73.4" r=".63"/>
<circle cx="327.4" cy="73.4" r=".63"/>
<circle cx="338.8" cy="84.8" r=".63"/>
<circle cx="20.1" cy="86.1" r=".63"/>
<circle cx="60.7" cy="67.1" r=".63"/>
<circle cx="20.1" cy="70.9" r=".63"/>
<circle cx="72.1" cy="112.8" r=".63"/>
<circle cx="60.7" cy="82.3" r=".63"/>
<circle cx="186.4" cy="87.4" r=".63"/>
<circle cx="102.6" cy="247.4" r=".63"/>
<circle cx="92.5" cy="247.4" r=".63"/>
<circle cx="82.3" cy="247.4" r=".63"/>
<circle cx="70.9" cy="247.4" r=".63"/>
<circle cx="35.3" cy="232.2" r=".63"/>
<circle cx="70.9" cy="227.1" r=".63"/>
<circle cx="112.8" cy="237.2" r=".63"/>
<circle cx="92.5" cy="237.2" r=".63"/>
<circle cx="102.6" cy="237.2" r=".63"/>
<circle cx="102.6" cy="227.1" r=".63"/>
<circle cx="112.8" cy="227.1" r=".63"/>
<circle cx="35.3" cy="216.9" r=".63"/>
<circle cx="35.3" cy="208" r=".63"/>
<circle cx="380.7" cy="153.4" r=".63"/>
<circle cx="376.9" cy="163.6" r=".63"/>
<circle cx="186.4" cy="23.9" r=".63"/>
<circle cx="178.8" cy="42.9" r=".63"/>
<circle cx="178.8" cy="46.7" r=".63"/>
<circle cx="338.8" cy="126.7" r=".63"/>
<circle cx="328.7" cy="134.4" r=".63"/>
<circle cx="338.8" cy="144.5" r=".63"/>
<circle cx="338.8" cy="176.3" r=".63"/>
<circle cx="328.7" cy="183.9" r=".63"/>
<circle cx="338.8" cy="192.8" r=".63"/>
<circle cx="55.6" cy="12.4" r=".63"/>
<circle cx="58.2" cy="12.4" r=".63"/>
<circle cx="60.7" cy="12.4" r=".63"/>
<circle cx="63.2" cy="12.4" r=".63"/>
<circle cx="65.8" cy="12.4" r=".63"/>
<circle cx="68.3" cy="12.4" r=".63"/>
<circle cx="70.9" cy="12.4" r=".63"/>
<circle cx="73.4" cy="12.4" r=".63"/>
<circle cx="75.9" cy="12.4" r=".63"/>
<circle cx="87.4" cy="17.5" r=".63"/>
<circle cx="17.5" cy="16.3" r=".63"/>
<circle cx="26.4" cy="20.1" r=".63"/>
<circle cx="40.4" cy="20.1" r=".63"/>
<circle cx="244.9" cy="26.4" r=".63"/>
<circle cx="244.9" cy="62" r=".63"/>
<circle cx="222" cy="64.5" r=".63"/>
<circle cx="223.3" cy="36.6" r=".63"/>
<circle cx="222" cy="29" r=".63"/>
<circle cx="224.5" cy="67.1" r=".63"/>
</g>
<g font-size="4.6">
<text x="302" y="257">Schematic1</text>
<text x="341.9" y="274.8">OpenHaldexC6</text>
</g>
<g font-size="3.5" fill="#000080">
<text x="341.4" y="117.2">R10</text>
<text x="331.2" y="140">R14</text>
<text x="341.4" y="166.7">R18</text>
<text x="331.2" y="188.3">R20</text>
</g>
<g font-size="3.5">
<text x="242.1" y="256.7">Schematic</text>
<text x="361.5" y="254.2">Create at</text>
<text x="381.9" y="254.2">2025-10-07</text>
<text x="361.5" y="259.2">Update at</text>
<text x="381.9" y="259.2">2025-10-16</text>
<text x="242.1" y="264.3">Board</text>
<text x="242.1" y="269.4">Drawn</text>
<text x="308.5" y="264.3">Board1</text>
<text x="361.5" y="264.3">Page</text>
<text x="381.9" y="264.3">P1</text>
<text x="242.1" y="274.5">Reviewed</text>
<text x="302.3" y="284.6">Version</text>
<text x="326" y="284.6">Size</text>
<text x="366.2" y="284.6">Page 1 Total 1</text>
<text x="304.6" y="292.3">V1.0</text>
<text x="327.2" y="292.3">A4</text>
<text x="367.7" y="292.3">EasyEDA.com</text>
</g>
<g font-size="2.3" fill="#000080">
<text x="20.1" y="9.4">C1</text>
<text x="20.1" y="17.1">C2</text>
<text x="350" y="14.3">U2</text>
<text x="99.6" y="20.1" transform="rotate(-90 99.6 20.1)">GND</text>
<text x="224.5" y="20.9">R1 SN74LVC1G17DBVR</text>
<text x="227.1" y="23.4">U3</text>
<text x="208" y="33.6">D8</text>
<text x="230.9" y="33.6">C16</text>
<text x="329.9" y="33.5">C3</text>
<text x="349.5" y="32.4">R3</text>
<text x="372.1" y="32.2">R2</text>
<text x="220.7" y="43.7">GND</text>
<text x="181.4" y="51.4">R5</text>
<text x="202.9" y="51.4">GND</text>
<text x="224.5" y="53.9">R4</text>
<text x="46.7" y="55.2">U1</text>
<text x="227.1" y="59">U4</text>
<text x="21.6" y="65.2">R6</text>
<text x="176.3" y="64.1">GND</text>
<text x="350" y="62.5">U5</text>
<text x="54.4" y="71.7">SW2</text>
<text x="208" y="67.9">D9</text>
<text x="13.7" y="75.5">SW3</text>
<text x="63.2" y="75.4">C5</text>
<text x="215.6" y="74.2">GND</text>
<text x="228.3" y="72.9">C15</text>
<text x="22.6" y="79.2">C4</text>
<text x="190.2" y="78">R7</text>
<text x="209.3" y="83.1">GND</text>
<text x="329.9" y="81.7">C6</text>
<text x="349.5" y="80.6">R9</text>
<text x="372.1" y="80.5">R8</text>
<text x="171.2" y="84.4">P1</text>
<text x="336.4" y="106">VCC</text>
<text x="58.1" y="108.7">F1</text>
<text x="81" y="109.8">D3</text>
<text x="37.8" y="118.7">C14</text>
<text x="47.8" y="119.8">D4</text>
<text x="401.1" y="119.9">R12</text>
<text x="74.7" y="125">D5</text>
<text x="383.5" y="121.1">R11</text>
<text x="100.1" y="130.1">USB1</text>
<text x="341.4" y="128.8">Q1</text>
<text x="25.1" y="136.4">GND</text>
<text x="318.5" y="132.6">R13</text>
<text x="387.3" y="132.5">LED1</text>
<text x="403.9" y="132.5">LED2</text>
<text x="34" y="140.3">U7</text>
<text x="70.1" y="140.3">+5V</text>
<text x="51" y="149.1">+5V</text>
<text x="79.1" y="155.4">R15</text>
<text x="336.3" y="151.7">GND</text>
<text x="336.4" y="155.5">VCC</text>
<text x="388.4" y="153">LED3</text>
<text x="79" y="161.8">R17</text>
<text x="378.6" y="159.2">R16</text>
<text x="58.2" y="172">D6</text>
<text x="86.9" y="179.6" transform="rotate(-90 86.9 179.6)">+5V</text>
<text x="341.4" y="178.4">Q2</text>
<text x="46.3" y="180.1" transform="rotate(-90 46.3 180.1)">GND</text>
<text x="318.5" y="182.2">R19</text>
<text x="27.8" y="202.5">VCC</text>
<text x="336.3" y="199.9">GND</text>
<text x="30.2" y="222.8">C8</text>
<text x="39.1" y="222.8">C9</text>
<text x="73.4" y="224">C10</text>
<text x="83.6" y="225.3">L1</text>
<text x="114.3" y="232.9">R21</text>
<text x="73.4" y="239.3">D7</text>
<text x="84.8" y="243">C11</text>
<text x="95" y="243">C12</text>
<text x="105.2" y="243">C13</text>
<text x="114.3" y="243">R22</text>
</g>
<g font-size="2.3">
<text x="116.6" y="9.4">ESP32 C6</text>
<text x="256.3" y="9.4">Inputs &amp; Connectors</text>
<text x="403.6" y="9.4">CAN</text>
<text x="45.3" y="17.3">1</text>
<text x="54.9" y="15.5" transform="rotate(-90 54.9 15.5)">29</text>
<text x="57.4" y="15.5" transform="rotate(-90 57.4 15.5)">30</text>
<text x="60" y="15.5" transform="rotate(-90 60 15.5)">31</text>
<text x="62.5" y="15.5" transform="rotate(-90 62.5 15.5)">32</text>
<text x="65.1" y="15.5" transform="rotate(-90 65.1 15.5)">33</text>
<text x="67.6" y="15.5" transform="rotate(-90 67.6 15.5)">34</text>
<text x="70.1" y="15.5" transform="rotate(-90 70.1 15.5)">35</text>
<text x="72.7" y="15.5" transform="rotate(-90 72.7 15.5)">36</text>
<text x="75.2" y="15.5" transform="rotate(-90 75.2 15.5)">37</text>
<text x="85" y="17.3">28</text>
<text x="45.3" y="19.8">2</text>
<text x="45.3" y="22.4">3</text>
<text x="47.7" y="18.6">GND</text>
<text x="47.7" y="21.1">3V3</text>
<text x="47.7" y="23.6">EN</text>
<text x="55.9" y="21.1" transform="rotate(-90 55.9 21.1)">GND</text>
<text x="58.5" y="21.1" transform="rotate(-90 58.5 21.1)">GND</text>
<text x="61" y="21.1" transform="rotate(-90 61 21.1)">GND</text>
<text x="63.5" y="21.1" transform="rotate(-90 63.5 21.1)">GND</text>
<text x="66.1" y="21.1" transform="rotate(-90 66.1 21.1)">GND</text>
<text x="68.6" y="21.1" transform="rotate(-90 68.6 21.1)">GND</text>
<text x="71.2" y="21.1" transform="rotate(-90 71.2 21.1)">GND</text>
<text x="73.7" y="21.1" transform="rotate(-90 73.7 21.1)">GND</text>
<text x="76.2" y="21.1" transform="rotate(-90 76.2 21.1)">GND</text>
<text x="78.8" y="18.6">GND</text>
<text x="80.2" y="23.6">IO3</text>
<text x="80.2" y="21.1">IO2</text>
<text x="85" y="22.4">26</text>
<text x="85" y="19.8">27</text>
<text x="342.5" y="19.8">1</text>
<text x="342.5" y="22.4">2</text>
<text x="344.9" y="21.1">D</text>
<text x="344.9" y="23.6">GND</text>
<text x="351.7" y="23.6">CANH</text>
<text x="355" y="21.1">RS</text>
<text x="359.3" y="22.4">7</text>
<text x="359.3" y="19.8">8</text>
<text x="45.3" y="24.9">4</text>
<text x="45.3" y="27.5">5</text>
<text x="45.3" y="30">6</text>
<text x="47.7" y="26.2">IO4</text>
<text x="47.7" y="28.7">IO5</text>
<text x="77.7" y="28.7">RXD0</text>
<text x="78" y="26.2">TXD0</text>
<text x="85" y="30">23</text>
<text x="85" y="27.5">24</text>
<text x="85" y="24.9">25</text>
<text x="173.7" y="28.7">1</text>
<text x="182.6" y="28.7">2</text>
<text x="225.7" y="26.2">1</text>
<text x="225.7" y="28.7">2</text>
<text x="228" y="27.5">N.C</text>
<text x="228" y="30">A</text>
<text x="234" y="27.5">VCC</text>
<text x="239.9" y="26.2">5</text>
<text x="342.5" y="24.9">3</text>
<text x="342.5" y="27.5">4</text>
<text x="344.9" y="26.2">VCC</text>
<text x="344.9" y="28.7">R</text>
<text x="352.1" y="28.7">VREF</text>
<text x="352.1" y="26.2">CANL</text>
<text x="359.3" y="27.5">5</text>
<text x="359.3" y="24.9">6</text>
<text x="45.3" y="32.5">7</text>
<text x="45.3" y="35.1">8</text>
<text x="47.7" y="31.3">IO6</text>
<text x="47.7" y="33.8">IO7</text>
<text x="78.9" y="31.3">IO15</text>
<text x="80.6" y="33.8">NC</text>
<text x="85" y="35.1">21</text>
<text x="85" y="32.5">22</text>
<text x="173.7" y="33.8">3</text>
<text x="182.6" y="33.8">4</text>
<text x="225.7" y="31.3">3</text>
<text x="228" y="32.5">GND</text>
<text x="237.3" y="32.5">Y</text>
<text x="239.9" y="31.3">4</text>
<text x="44" y="40.2">10</text>
<text x="45.3" y="37.6">9</text>
<text x="47.7" y="36.3">IO0</text>
<text x="47.7" y="38.9">IO1</text>
<text x="47.7" y="41.4">IO8</text>
<text x="78.9" y="41.4">IO21</text>
<text x="78.9" y="38.9">IO22</text>
<text x="78.9" y="36.3">IO23</text>
<text x="85" y="40.2">19</text>
<text x="85" y="37.6">20</text>
<text x="44" y="42.7">11</text>
<text x="44" y="45.2">12</text>
<text x="44" y="47.8">13</text>
<text x="47.7" y="44">IO10</text>
<text x="47.7" y="46.5">IO11</text>
<text x="78.9" y="46.5">IO19</text>
<text x="78.9" y="44">IO20</text>
<text x="85" y="47.8">16</text>
<text x="85" y="45.2">17</text>
<text x="85" y="42.7">18</text>
<text x="44" y="50.3">14</text>
<text x="47.7" y="49">IO12</text>
<text x="47.7" y="51.6">IO13</text>
<text x="78.9" y="49">IO18</text>
<text x="80.2" y="51.6">IO9</text>
<text x="85" y="50.3">15</text>
<text x="225.7" y="61.7">1</text>
<text x="225.7" y="64.3">2</text>
<text x="228" y="63">N.C</text>
<text x="228" y="65.6">A</text>
<text x="234" y="63">VCC</text>
<text x="239.9" y="61.7">5</text>
<text x="51.6" y="69.6" transform="rotate(-90 51.6 69.6)">2</text>
<text x="225.7" y="66.8">3</text>
<text x="228" y="68.1">GND</text>
<text x="237.3" y="68.1">Y</text>
<text x="239.9" y="66.8">4</text>
<text x="342.5" y="68.1">1</text>
<text x="342.5" y="70.6">2</text>
<text x="344.9" y="69.4">D</text>
<text x="344.9" y="71.9">GND</text>
<text x="351.7" y="71.9">CANH</text>
<text x="355" y="69.4">RS</text>
<text x="359.3" y="70.6">7</text>
<text x="359.3" y="68.1">8</text>
<text x="10.9" y="73.4" transform="rotate(-90 10.9 73.4)">2</text>
<text x="342.5" y="73.2">3</text>
<text x="342.5" y="75.7">4</text>
<text x="344.9" y="74.4">VCC</text>
<text x="344.9" y="77">R</text>
<text x="352.1" y="77">VREF</text>
<text x="352.1" y="74.4">CANL</text>
<text x="359.3" y="75.7">5</text>
<text x="359.3" y="73.2">6</text>
<text x="51.6" y="81" transform="rotate(-90 51.6 81)">1</text>
<text x="10.9" y="84.9" transform="rotate(-90 10.9 84.9)">1</text>
<text x="168" y="86.9">1</text>
<text x="168" y="89.5">2</text>
<text x="173.7" y="88.2">1</text>
<text x="177.5" y="88.2">7</text>
<text x="183.3" y="89.5">7</text>
<text x="168" y="92">3</text>
<text x="168" y="94.5">4</text>
<text x="173.7" y="90.7">2</text>
<text x="173.7" y="93.3">3</text>
<text x="173.7" y="95.8">4</text>
<text x="176.2" y="95.8">10</text>
<text x="177.5" y="90.7">8</text>
<text x="177.5" y="93.3">9</text>
<text x="183.3" y="92">8</text>
<text x="183.3" y="94.5">9</text>
<text x="168" y="97.1">5</text>
<text x="168" y="99.6">6</text>
<text x="173.7" y="98.3">5</text>
<text x="173.7" y="100.9">6</text>
<text x="176.2" y="98.3">11</text>
<text x="176.2" y="100.9">12</text>
<text x="182.6" y="97.1">10</text>
<text x="182.6" y="99.6">11</text>
<text x="122.9" y="103.4">USB</text>
<text x="182.6" y="102.2">12</text>
<text x="401.1" y="104.7">Outputs</text>
<text x="349" y="118.7">1k?</text>
<text x="98.7" y="132.9">1</text>
<text x="98.7" y="135.4">2</text>
<text x="98.7" y="137.9">3</text>
<text x="101" y="134.1">GND</text>
<text x="101" y="136.7">VBUS</text>
<text x="108.3" y="134.1">SHELL</text>
<text x="116.7" y="132.9">14</text>
<text x="32.6" y="143">1</text>
<text x="98.7" y="140.5">4</text>
<text x="98.7" y="143">5</text>
<text x="101" y="139.2">SBU2</text>
<text x="101" y="141.8">CC1</text>
<text x="32.6" y="145.6">2</text>
<text x="35" y="144.3">GND</text>
<text x="35" y="146.8">VO-</text>
<text x="42.3" y="145.6">VI+</text>
<text x="46.9" y="144.3">3</text>
<text x="98.7" y="145.6">6</text>
<text x="98.7" y="148.1">7</text>
<text x="101" y="144.3">DN2</text>
<text x="101" y="146.8">DP1</text>
<text x="101" y="149.4">DN1</text>
<text x="97.4" y="155.7">10</text>
<text x="98.7" y="150.6">8</text>
<text x="98.7" y="153.2">9</text>
<text x="101" y="151.9">DP2</text>
<text x="101" y="154.5">SBU1</text>
<text x="387" y="155.7">1</text>
<text x="97.4" y="158.3">11</text>
<text x="97.4" y="160.8">12</text>
<text x="101" y="157">CC2</text>
<text x="101" y="159.5">VBUS</text>
<text x="116.7" y="160.8">13</text>
<text x="387" y="158.3">2</text>
<text x="387" y="160.8">3</text>
<text x="389.3" y="157">Dout</text>
<text x="389.3" y="159.5">VDD</text>
<text x="101" y="162.1">GND</text>
<text x="108.3" y="162.1">SHELL</text>
<text x="387" y="163.3">4</text>
<text x="389.3" y="162.1">GND</text>
<text x="389.3" y="164.6">Din</text>
<text x="349" y="168.2">1k?</text>
<text x="56.8" y="174.8">1</text>
<text x="56.8" y="177.3">2</text>
<text x="56.8" y="179.9">3</text>
<text x="59.1" y="176">I/O1</text>
<text x="59.1" y="178.6">GND</text>
<text x="68.7" y="178.6">VBUS</text>
<text x="70.6" y="176">I/O1</text>
<text x="76.1" y="179.9">4</text>
<text x="76.1" y="177.3">5</text>
<text x="76.1" y="174.8">6</text>
<text x="59.1" y="181.1">I/O2</text>
<text x="70.6" y="181.1">I/O2</text>
<text x="107.7" y="196.1">Power Management</text>
<text x="45.1" y="215">SHDN#</text>
<text x="58.1" y="215">FB</text>
<text x="42.8" y="216.2">4</text>
<text x="42.8" y="218.8">5</text>
<text x="42.8" y="221.3">6</text>
<text x="45.1" y="217.5">VIN</text>
<text x="45.1" y="220">SW</text>
<text x="55.9" y="217.5">GND</text>
<text x="57.8" y="220">CB</text>
<text x="62.1" y="221.3">1</text>
<text x="62.1" y="218.8">2</text>
<text x="62.1" y="216.2">3</text>
</g>
<g font-size="2.3" fill="#00f">
<text x="325.3" y="9.6">3V3</text>
<text x="20.1" y="17.1">100uF</text>
<text x="38.3" y="17.2">3V3</text>
<text x="232.2" y="13.3">BRAKE_IN</text>
<text x="344.9" y="17">SN65HVD230DR</text>
<text x="12.4" y="18.1" transform="rotate(-90 12.4 18.1)">GND</text>
<text x="27.1" y="23.6">RESET</text>
<text x="99.1" y="20.6">CAN0_RS</text>
<text x="99.7" y="23.2">CAN0_TX</text>
<text x="187.4" y="23.4">3V3</text>
<text x="215.6" y="22.1">1k</text>
<text x="242.7" y="23.5">3V3</text>
<text x="307.6" y="21.1">CAN0_TX</text>
<text x="377.4" y="23.8">CHASSIS_CANH</text>
<text x="20.1" y="24.7">100uF</text>
<text x="307.4" y="28.7">CAN0_RX</text>
<text x="377.4" y="26.3">CHASSIS_CANL</text>
<text x="9.1" y="33.6">ESP_BRAKE_OUT</text>
<text x="13.7" y="31">ESP_HB_OUT</text>
<text x="171.2" y="32.3">TS-1002-07026</text>
<text x="192.8" y="32.3">BZT52C4V7S</text>
<text x="256.3" y="32.3">ESP_BRAKE_IN</text>
<text x="329.9" y="35.8">100nF</text>
<text x="349.4" y="34.7">10k</text>
<text x="372.1" y="34.5">120</text>
<text x="22.6" y="41.4">RGB_LED</text>
<text x="98" y="36.3">CAN0_RX</text>
<text x="98" y="38.9">CAN1_RS</text>
<text x="99.7" y="41">CAN1_TX</text>
<text x="230.9" y="41.2">100nF</text>
<text x="14.2" y="46.3">ESP_BRAKE_IN</text>
<text x="18.8" y="43.7">ESP_HB_IN</text>
<text x="99.6" y="43.6">CAN1_RX</text>
<text x="101.3" y="46.3">SWITCH_MODE</text>
<text x="150.1" y="47.5">SWITCH_MODE</text>
<text x="307.4" y="46.5">CAN0_RS</text>
<text x="335.5" y="43.3">GND</text>
<text x="20.1" y="48.8">ESP_USB_D-</text>
<text x="20.1" y="51.4">ESP_USB_D+</text>
<text x="98.9" y="51.2">BOOT</text>
<text x="101.3" y="48.8">SWITCH_MODE_EXT</text>
<text x="181.4" y="53.9">10k</text>
<text x="232.2" y="48.8">HB_IN</text>
<text x="18.1" y="56.6">3V3</text>
<text x="46.7" y="58.7">ESP32-C6-WROOM-1-N8</text>
<text x="224.5" y="56.4">1k</text>
<text x="230.9" y="56.4">SN74LVC1G17DBVR</text>
<text x="242.7" y="59.1">3V3</text>
<text x="325.3" y="57.8">3V3</text>
<text x="344.9" y="65.2">SN65HVD230DR</text>
<text x="21.6" y="67.5">10k</text>
<text x="35.3" y="71.7">RESET</text>
<text x="75.9" y="67.9">BOOT</text>
<text x="196.6" y="70.4">BZT52C4V7S</text>
<text x="256.3" y="67.9">ESP_HB_IN</text>
<text x="307.6" y="69.3">CAN1_TX</text>
<text x="377.4" y="71.8">HALDEX_CANH</text>
<text x="54.4" y="74.2">TS-1088-AR02016</text>
<text x="63.2" y="77.7">100uF</text>
<text x="307.4" y="76.9">CAN1_RX</text>
<text x="377.4" y="74.4">HALDEX_CANL</text>
<text x="22.6" y="81.5">1uF</text>
<text x="190.2" y="83.1">10k</text>
<text x="202.4" y="81.9" transform="rotate(-90 202.4 81.9)">3V3</text>
<text x="228.3" y="80.6">100nF</text>
<text x="349.4" y="82.9">10k</text>
<text x="372.1" y="82.7">120</text>
<text x="58.9" y="89.3">GND</text>
<text x="144.4" y="88.2">PWR_IN</text>
<text x="199.1" y="88.2">SWITCH_MODE_EXT</text>
<text x="329.9" y="84">100nF</text>
<text x="17.5" y="93.3">GND</text>
<text x="135.5" y="95.8">CHASSIS_CANH</text>
<text x="135.8" y="93.3">CHASSIS_CANL</text>
<text x="148.3" y="90.7">GND</text>
<text x="199.1" y="90.7">BRAKE_IN</text>
<text x="199.1" y="93.3">BRAKE_OUT</text>
<text x="199.1" y="95.8">HB_IN</text>
<text x="307.4" y="94.7">CAN1_RS</text>
<text x="335.5" y="91.5">GND</text>
<text x="136.4" y="100.9">HALDEX_CANH</text>
<text x="136.7" y="98.3">HALDEX_CANL</text>
<text x="199.1" y="98.3">HB_OUT</text>
<text x="31.6" y="104.8">VCC</text>
<text x="171.2" y="104.7">MX23A12NF1</text>
<text x="50.5" y="111">MF-MSMF110/16-2</text>
<text x="100.5" y="113.7">PWR_IN</text>
<text x="379.5" y="111">VCC</text>
<text x="396.4" y="111.2">3V3</text>
<text x="81" y="117.4">SS14</text>
<text x="341.4" y="119.9">10k</text>
<text x="37.8" y="121.2">10uF</text>
<text x="47.5" y="122.4">SMF30A</text>
<text x="383.5" y="123.4">2.2k</text>
<text x="401.1" y="122.5">1k</text>
<text x="74.7" y="127.6">SS14</text>
<text x="346.5" y="127.6">BRAKE_OUT</text>
<text x="30.7" y="132.2">GND</text>
<text x="291" y="135.2">ESP_BRAKE_OUT</text>
<text x="318.5" y="137.7">330</text>
<text x="341.4" y="132.4">SS8050(RANGE:200-350)</text>
<text x="331.2" y="142.8">10k</text>
<text x="63.8" y="146.8">USB_D+</text>
<text x="64.4" y="149.3">USB_D-</text>
<text x="378.7" y="145.2">GND</text>
<text x="395.2" y="145.2">GND</text>
<text x="25.3" y="151.6">VCC</text>
<text x="34" y="150.4">CH213K</text>
<text x="370" y="155.6">GND</text>
<text x="378.7" y="150.5">3V3</text>
<text x="76.6" y="157.7">5.1k</text>
<text x="378.5" y="161.5">10k</text>
<text x="76.8" y="164.3">5.1k</text>
<text x="100.1" y="165.7">TYPE-C 16PIN 2MD(073)</text>
<text x="355.5" y="164.5">RGB_LED</text>
<text x="341.4" y="169.5">10k</text>
<text x="388.4" y="168.2">WS2812D-F5</text>
<text x="26" y="175.8">ESP_USB_D-</text>
<text x="93.7" y="175.8">USB_D-</text>
<text x="117.1" y="175.4">GND</text>
<text x="352.8" y="177.1">HB_OUT</text>
<text x="25.4" y="180.9">ESP_USB_D+</text>
<text x="58.2" y="184.7">USBLC6-2SC6</text>
<text x="93.7" y="180.9">USB_D+</text>
<text x="341.4" y="181.9">SS8050(RANGE:200-350)</text>
<text x="295.6" y="187.2">ESP_HB_OUT</text>
<text x="318.5" y="187.2">330</text>
<text x="331.2" y="191.1">10k</text>
<text x="110.7" y="207.7">3V3</text>
<text x="44.3" y="211.3">LMR14006XDDCR</text>
<text x="30.2" y="225.3">10uF</text>
<text x="39.1" y="225.3">10uF</text>
<text x="73.4" y="226.3">100nF</text>
<text x="83.6" y="230.4">10uH</text>
<text x="114.3" y="235.2">33k</text>
<text x="32" y="241.4">GND</text>
<text x="73.4" y="241.9">SS14</text>
<text x="84.8" y="245.3">22uF</text>
<text x="95" y="245.3">22uF</text>
<text x="105.2" y="245.3">22uF</text>
<text x="114.3" y="245.3">10k</text>
<text x="67.6" y="254.1">GND</text>
</g>
<text font-size="1.6" fill="#000080" x="176.3" y="27.4">SW1</text>
<g font-size="1.6" fill="#00f">
<text x="328.4" y="134.4" transform="rotate(-90 328.4 134.4)">CONTROL_TRANS6</text>
<text x="328.4" y="183.9" transform="rotate(-90 328.4 183.9)">CONTROL_TRANS6</text>
</g>
</svg>
